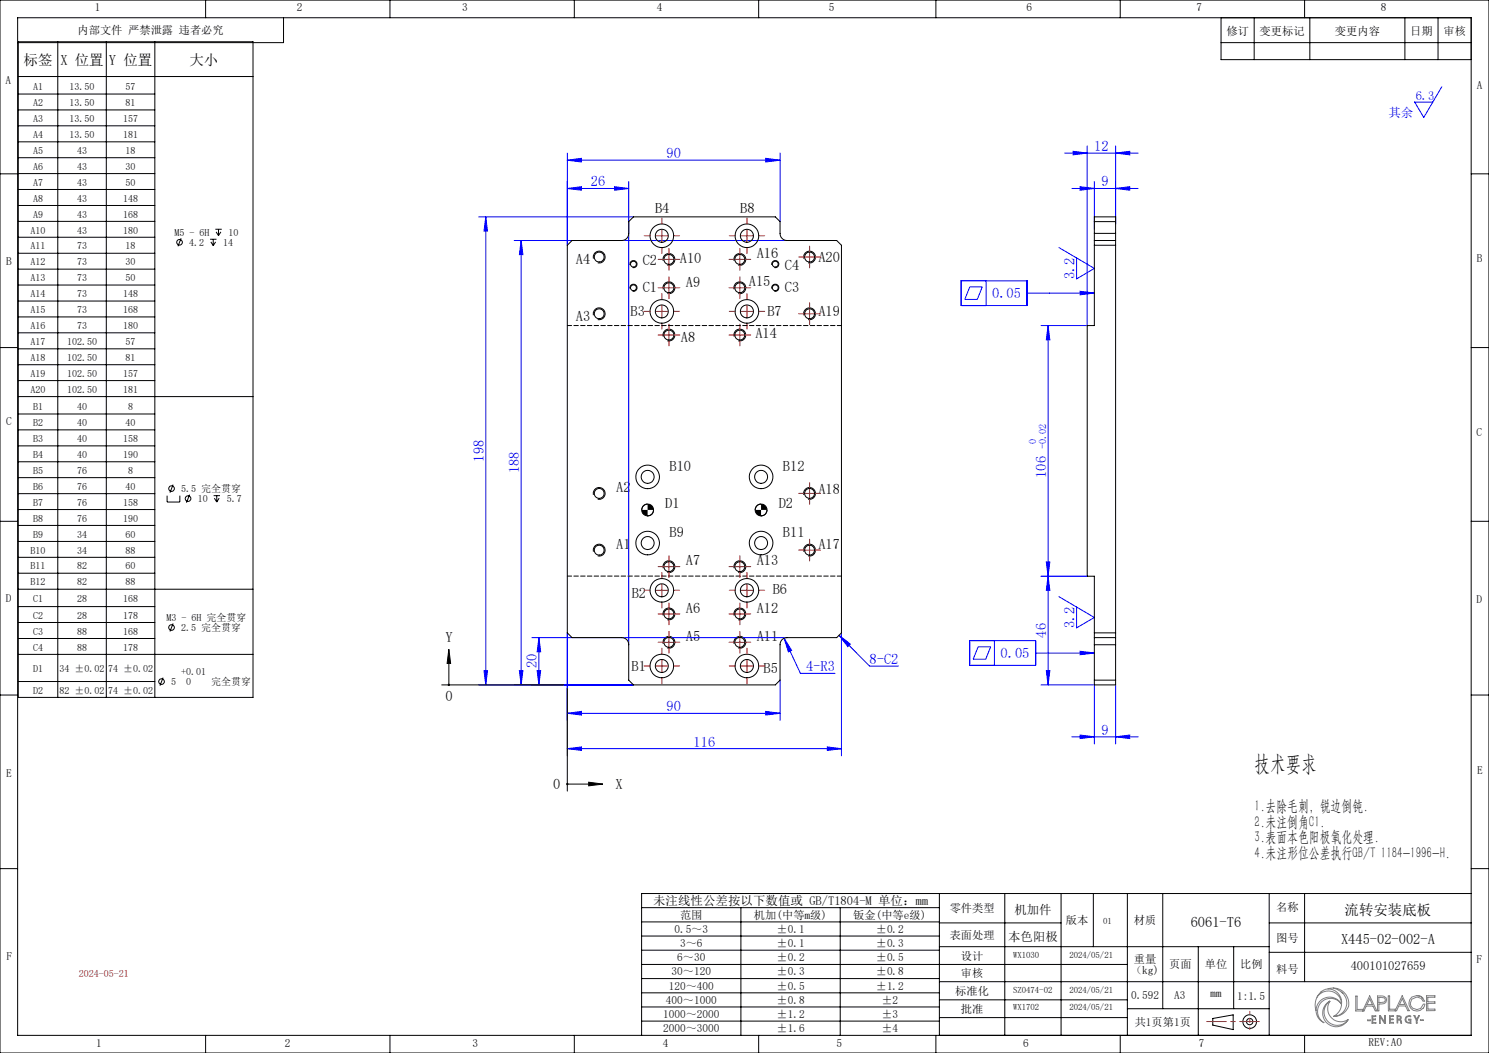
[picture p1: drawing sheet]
<svg xmlns="http://www.w3.org/2000/svg" width="420mm" height="297mm" viewBox="0 0 420 297" stroke-linecap="round" stroke-linejoin="round" font-family="sans-serif">
<g fill="none" stroke="#00f" stroke-width=".28">
<path d="M406.7 24.5l-5.1 8.6-2.6-4.3h5.1M160 45.2l4-.5v1zM160 53.2l4-.5v1zM160 43.2v26M160 45.2h60M160 53.2h17.3M173.4 52.7l3.9 .5-3.9 .5zM177.3 51.2v130.7M216 44.7l4 .5-4 .5zM220 43.2v19.3M300.3 43.2h20.7M302.3 53.2h18.7"/>
<path d="M302.7 42.7l4 .5-4 .5zM304.7 52.7l4 .5-4 .5zM306.7 41.2v50.6h-13M308.7 51.2v13.5M314.7 43.2l4-.5v1zM314.7 53.2l4-.5v1zM314.7 41.2v22M135 61.2h43.7M137 61.2l.5 4h-1zM137 61.2v132M145 67.8h77M147 67.8l.5 4h-1z"/>
<path d="M147 67.8v125.4M271.1 79.2h18.6v7h-18.6zM278.1 79.2v7M298.7 69.8l10 5.9-5 3v-6M273.5 80.9h3.6l-1.4 3.6h-3.6zM295.6 91.8v101.4M295.6 91.8l.5 4h-1zM304.7 82.2l4 .5-4 .4zM308.7 82.7h-19M295.1 158.5h1l-.5 4zM150 179.8h72M152 179.8l.5 4h-1z"/>
<path d="M152 179.8v13.4M160 178.5v34.7M236.7 179.2l3.2 2.5-.8 .7zM236.7 179.2l8.6 8.7h8.1M237.3 178.5v34.7M293.7 162.5h13M295.6 162.5l.5 4h-1zM298.7 168.3l10 5.9-5 2.9v-5.9M135 193.2h43.7M136.5 189.2h1l-.5 4zM146.5 189.2h1l-.5 4zM151.5 189.2h1l-.5 4z"/>
<path d="M220 191.8v11.4M221.2 180l2.1 3.4-.9 .5zM221.2 180l4.6 9.9h9.7M273.5 180.7h18.6v7h-18.6zM275.9 182.4h3.5l-1.4 3.5h-3.5zM280.5 180.7v7M292.1 184.2h16.6M293.7 193.2h15v16.6M295.1 189.2h1l-.5 4zM304.7 183.7l4 .5-4 .5zM314.7 193.2v16.6M160 211.2l4-.5v1z"/>
<path d="M160 201.2l4-.5v1zM160 211.2h77.3M160 201.2h60M216 200.7l4 .5-4 .5zM233.4 210.7l3.9 .5-3.9 .5zM302.3 207.8h18.7M304.7 207.3l4 .5-4 .5zM314.7 207.8l4-.5v1z"/>
</g>
<g fill="none" stroke="#000" stroke-width=".28">
<path d="M0 0h420v297h-420zM5 5h410v287h-410zM5.2 11.8h66.2v184.9h-66.2zM16.3 11.8v184.9M30 11.8v184.9M43.7 11.8v184.9M58 0v5M80 5v7h-75M110 0v5M162 0v5M214 0v5M264 0v5"/>
<path d="M316 0v5M344.4 5v11.8h70.6M344.4 12h70.6M353.8 5v11.8M368 0v5M369.5 5v11.8M396.3 5v11.8M405.6 5v11.8M5.2 26.5h38.5M5.2 31h38.5M5.2 35.5h38.5M5.2 21.6h66.2"/>
<path d="M0 49h5M5.2 40h38.5M5.2 44.5h38.5M5.2 49h38.5M5.2 53.4h38.5M5.2 58h38.5M415 49h5M5.2 62.4h38.5M5.2 66.9h38.5M5.2 71.4h38.5M5.2 75.9h38.5M51.1 67.2l-.9 2.3"/>
<path d="M59.3 67.5h1.8M59.5 68.2l.6 1.1M60.1 67.5v1.8M60.7 64.7h1.8M60.8 68.2l-.7 1.1M61 65.4l.6 1.1M61.6 64.7v1.8M62.3 65.4l-.7 1.1M167.4 73a1.67 1.67 0 0 1 1.4-2.2 1.67 1.67 0 0 1 1.9 1.8 1.67 1.67 0 0 1-2.1 1.5M177.7 74.8a.99 .99 0 0 1 .9-1.3 .99 .99 0 0 1 1.1 1.1 .99 .99 0 0 1-1.3 .9M187.1 73.6a1.67 1.67 0 0 1 1.5-2.1 1.67 1.67 0 0 1 1.8 1.9 1.67 1.67 0 0 1-2.2 1.4M207.1 73.6a1.67 1.67 0 0 1 1.5-2.1 1.67 1.67 0 0 1 1.8 1.9 1.67 1.67 0 0 1-2.2 1.4"/>
<path d="M217.7 74.8a1 1 0 0 1 .9-1.3 1 1 0 0 1 1.1 1.1 1 1 0 0 1-1.3 .9M226.7 73a1.67 1.67 0 0 1 1.5-2.2 1.67 1.67 0 0 1 1.8 1.8 1.67 1.67 0 0 1-2.1 1.5M0 98h5M5.2 80.4h38.5M5.2 84.9h38.5M5.2 89.4h38.5M5.2 93.9h38.5M5.2 98.4h38.5M167.4 88.9a1.66 1.66 0 0 1 1.5-2 1.66 1.66 0 0 1 1.8 1.8 1.66 1.66 0 0 1-2.1 1.4M177.7 81.4a.99 .99 0 0 1 .9-1.2 .99 .99 0 0 1 1.1 1.1 .99 .99 0 0 1-1.3 .8M187.1 94.9a1.67 1.67 0 0 1 1.5-2 1.67 1.67 0 0 1 1.8 1.8 1.67 1.67 0 0 1-2.2 1.4M187.1 81.6a1.67 1.67 0 0 1 1.5-2.1 1.67 1.67 0 0 1 1.8 1.9 1.67 1.67 0 0 1-2.2 1.4"/>
<path d="M207.1 94.9a1.67 1.67 0 0 1 1.5-2 1.67 1.67 0 0 1 1.8 1.8 1.67 1.67 0 0 1-2.2 1.4M207.1 81.6a1.67 1.67 0 0 1 1.5-2.1 1.67 1.67 0 0 1 1.8 1.9 1.67 1.67 0 0 1-2.2 1.4M217.7 81.4a1 1 0 0 1 .9-1.2 1 1 0 0 1 1.1 1 1 1 0 0 1-1.3 .9M226.7 88.9a1.66 1.66 0 0 1 1.5-2 1.66 1.66 0 0 1 1.8 1.8 1.66 1.66 0 0 1-2.1 1.4M415 98h5M5.2 102.9h38.5M5.2 107.3h38.5M5.2 111.9h66.2M5.2 116.8h38.5M5.2 121.2h38.5M5.2 125.8h38.5M5.2 130.2h38.5"/>
<path d="M5.2 134.7h38.5M5.2 139.2h38.5M47.1 139.8v1.8h3.6v-1.8M48.8 136.7l-.9 2.3M53.5 139.5l-.9 2.3M60.3 139.8h1.8M61.1 139.8v1.8M167.4 139.6a1.66 1.66 0 0 1 1.5-2.1 1.66 1.66 0 0 1 1.8 1.8 1.66 1.66 0 0 1-2.1 1.5M226.7 139.6a1.66 1.66 0 0 1 1.5-2.1 1.66 1.66 0 0 1 1.8 1.8 1.66 1.66 0 0 1-2.1 1.5M0 147h5M5.2 143.7h38.5M5.2 148.2h38.5"/>
<path d="M5.2 152.7h38.5M5.2 157.2h38.5M60.5 140.5l.6 1.1M61.8 140.5l-.7 1.1M167.4 155.6a1.67 1.67 0 0 1 1.4-2.1 1.67 1.67 0 0 1 1.9 1.8 1.67 1.67 0 0 1-2.1 1.5M182.7 142.2l-.9 .2-.4 .4-.4 1M184.4 143.8l-.5 1.2-1.2 .5M214.7 142.2l-.9 .2-.4 .4-.4 1M216.4 143.8l-.5 1.2-1.2 .5M226.7 155.6a1.67 1.67 0 0 1 1.5-2.1 1.67 1.67 0 0 1 1.8 1.8 1.67 1.67 0 0 1-2.1 1.5M415 147h5M5.2 161.7h38.5"/>
<path d="M5.2 166.2h66.2M5.2 171.1h38.5M5.2 175.6h38.5M48.8 175.9l-.9 2.2M187.1 173.6a1.67 1.67 0 0 1 1.5-2.1 1.67 1.67 0 0 1 1.8 1.9 1.67 1.67 0 0 1-2.2 1.4M187.1 160.3a1.67 1.67 0 0 1 1.5-2.1 1.67 1.67 0 0 1 1.8 1.8 1.67 1.67 0 0 1-2.2 1.5M207.1 173.6a1.67 1.67 0 0 1 1.5-2.1 1.67 1.67 0 0 1 1.8 1.9 1.67 1.67 0 0 1-2.2 1.4M207.1 160.3a1.67 1.67 0 0 1 1.5-2.1 1.67 1.67 0 0 1 1.8 1.8 1.67 1.67 0 0 1-2.2 1.5M0 196h5M5.2 180.1h38.5M5.2 184.6h66.2M5.2 192.2h38.5"/>
<path d="M46 191.1l-.9 2.3M124.6 193.2h34.4M126.6 183.1l.5 4h-1zM126.6 187.1v6.1M160 194.2v28.9M187.1 181.6a1.67 1.67 0 0 1 1.4-2.1 1.67 1.67 0 0 1 1.8 1.8 1.67 1.67 0 0 1-2.1 1.5M207.1 181.6a1.67 1.67 0 0 1 1.4-2.1 1.67 1.67 0 0 1 1.9 1.8 1.67 1.67 0 0 1-2.2 1.5M415 196h5M160 221.2h6.1M166.1 220.6l4 .6-4 .4zM0 245h5M181 256h84"/>
<path d="M209 256v36M237 256v36M265 252v40M283.4 252v40M299.3 252v40M308.4 252v15M318 252v40M328 252v32.5M358 252v40M368 252v24.9M415 252h-234v40M415 245h5"/>
<path d="M181 272h137M181 260h84M181 264h84M181 276h84M181 268h84M265 260.3h34.3M265 276.9h150M265 267h93M338 267v25M348 267v17.5M358 260.3h57M358 268.6h57"/>
<path d="M58 292v5M110 292v5M162 292v5M181 280h84M181 284h84M181 288h84M214 292v5M264 292v5M265 287h53M265 282h53M316 292v5M318 284.5h40"/>
<path d="M342.1 287.3l5.7-1.1v4.2l-5.7-1.3zM368 292v5"/>
<circle cx="50.6" cy="68.3" r=".8"/>
<circle cx="48.4" cy="137.8" r=".8"/>
<circle cx="53" cy="140.6" r=".8"/>
<circle cx="48.4" cy="177" r=".8"/>
<circle cx="45.6" cy="192.2" r=".8"/>
<circle cx="352.5" cy="288.1" r=".89"/>
<circle cx="352.5" cy="288.1" r="1.92"/>
</g>
<g fill="none" stroke="#808080" stroke-width=".28">
<path d="M372.9 279.6a5 5 0 0 0-1.7 5.5M374.5 278.9a4.3 4.3 0 0 1 4.6 1 4.3 4.3 0 0 1 1.1 4.5 4.4 4.4 0 0 1-4.1 2.3M374.5 278.9l-1.3 .4-.8 .7M374.5 278.9a3.8 3.8 0 0 1 3.9 4.3M376 278.7l1.7 .7 1.1 .8M378.4 279.8a3.8 3.8 0 0 1 1.3 4.2 3.8 3.8 0 0 1-3.6 2.7M371.4 281.3a3.7 3.7 0 0 1 4.3-1.7 3.7 3.7 0 0 1 2.7 3.7M375.2 282.3a3.8 3.8 0 0 0-1 6.1 3.8 3.8 0 0 0 6.1-.9M375.2 282.3a3.7 3.7 0 0 0 .4 4.8 3.7 3.7 0 0 0 4.7 .4M375.2 282.3a3.7 3.7 0 0 0-.7 5.8 3.7 3.7 0 0 0 5.8-.6M378.4 283.3a3.7 3.7 0 0 0-5.8-.5 3.7 3.7 0 0 0 .9 5.7l-1.2-.8-.5-.7-.6-1.9M378.4 283.3l-.2 .9-.5 1.1-1.6 1.4"/>
<path d="M378.4 283.3a3.8 3.8 0 0 0-4.3-1.9 3.8 3.8 0 0 0-2.9 3.7M384.4 285l2-4.1 1.9 4.2h-.4l-.6-1.3h-1.9l-.7 1.3h-2.3v-4.2h.4v3.8h1.6v.4M385.8 287.7h.7v.2h-.7zM386.4 281.7l.7 1.6h-1.5zM387 286.5h1.1v.2h-.9v.7h.8v.3h-.8v.7h.9v.2h-1.1zM388.5 280.9a2.79 2.79 0 0 1 2.5 .5l.1 .6a1.62 1.62 0 0 1-2.2 1.2v1.9h-.4zM388.9 281.3l1.5 .1a.67 .67 0 0 1 .4 .7 .67 .67 0 0 1-.4 .5l-1.5 .1zM389.3 286.8v1.8h-.2v-2.1h.3l1.2 1.8M389.3 286.8h.1M389.3 286.8l1.2 1.8h.3v-2.1h-.2v1.8M390.6 288.3h.1M391.6 280.9h.4v3.8h1.6v.4h-2z"/>
<path d="M391.9 286.5h1.1v.2h-.9v.7h.8v.2h-.8v.8h.9v.2h-1.1zM394.1 288.6v-2.1h.6l.4 .2 .2 .4-.4 .5 .4 .3 .1 .7h-.3l-.1-.7-.4-.2h-.3v.9M394.3 286.7l.6 .1v.5l-.6 .2zM395 288.1h.1M395.5 280.9l-1.9 4M395.5 280.9h.1M395.5 280.9l2 4.2h-.4l-.6-1.4h-2l-.6 1.4h-.4M395.5 281.7l.8 1.6h-1.5zM396.7 286.7l.7-.2 .5 .1v.2l-.6-.1-.6 .3-.2 .5 .3 .7 .5 .2 .5-.1v-.6h-.5v-.2h.7v1.2l-.2-.2-.5 .1-.8-.4-.2-.7zM398.8 286.5h.3l.5 1 .6-1h.2l-.7 1.3v.8h-.2v-.8zM399.6 287.5h.1M399.7 280.8l1.1 .2 .7 .6"/>
<path d="M399.7 280.8l-1.5 .4a2.26 2.26 0 0 0-.1 3.4 2.26 2.26 0 0 0 3.4-.3M399.7 280.8l1.2 .3 1 1.3h-.5l-.6-.8-1.1-.4-1.5 .6-.4 1.2 .2 .8 .5 .6 1.2 .4M400.6 287.7h.8v.1h-.8zM401.4 284.4l.5-1.2h-.4l-.8 1.2-1.1 .4M402.4 280.8h2.3v.5h-2v1.3h2v.4h-2l.1 1.6h1.9v.4l-2.3 .1z"/>
</g>
<path d="M340.4 288.1h14.8" fill="none" stroke="#f00" stroke-width=".28" stroke-dasharray="30.5 1.3 1.3 1.3" stroke-dashoffset="25"/>
<path d="M352.5 285.2v5.2" fill="none" stroke="#f00" stroke-width=".28" stroke-dasharray="30.5 1.3 1.3 1.3" stroke-dashoffset="29.8"/>
<g fill="none" stroke="#f00" stroke-width=".28" stroke-dasharray="30.5 1.3 1.3 1.3">
<path d="M183.4 66.5h-1.7M186.7 63.2v-1.7M186.7 69.8v1.7M187 73.2h-1.4M188.7 79.5v-1.4M188.7 71.5v-1.4M188.7 74.8v1.4M190 66.5h1.7M190.4 73.2h1.4M207 73.2h-1.4M207.4 66.5h-1.7M208.7 79.5v-1.4"/>
<path d="M208.7 71.5v-1.4M208.7 74.8v1.4M210.4 73.2h1.4M210.7 63.2v-1.7M210.7 69.8v1.7M214 66.5h1.7M226.7 72.5h-1.4M228.4 70.8v-1.4M228.4 74.2v1.4M230 72.5h1.4M183.4 87.8h-1.7M186.7 84.5v-1.7"/>
<path d="M186.7 91.2v1.6M187 94.5h-1.4M187 81.2h-1.4M188.7 92.8v-1.4M188.7 96.2v1.4M188.7 82.8v1.4M190 87.8h1.7M190.4 94.5h1.4M190.4 81.2h1.4M207 94.5h-1.4M207 81.2h-1.4M207.4 87.8h-1.7"/>
<path d="M208.7 92.8v-1.4M208.7 96.2v1.4M208.7 82.8v1.4M210.4 94.5h1.4M210.4 81.2h1.4M210.7 84.5v-1.7M210.7 91.2v1.6M214 87.8h1.7M226.7 88.5h-1.4M228.4 86.8v-1.4M228.4 90.2v1.4M230 88.5h1.4"/>
<path d="M226.7 139.2h-1.4M228.4 137.5v-1.4M230 139.2h1.4M187 159.8h-1.4M188.7 158.2v-1.4M190.4 159.8h1.4M207 159.8h-1.4M208.7 158.2v-1.4M210.4 159.8h1.4M226.7 155.2h-1.4M228.4 153.5v-1.4M228.4 156.8v1.4"/>
<path d="M228.4 140.8v1.4M230 155.2h1.4M183.4 166.5h-1.7M186.7 163.2v-1.7M186.7 169.8v1.7M187 173.2h-1.4M188.7 179.5v-1.4M188.7 171.5v-1.4M188.7 174.8v1.4M188.7 161.5v1.4M190 166.5h1.7M190.4 173.2h1.4"/>
<path d="M207 173.2h-1.4M207.4 166.5h-1.7M208.7 179.5v-1.4M208.7 171.5v-1.4M208.7 174.8v1.4M208.7 161.5v1.4M210.4 173.2h1.4M210.7 163.2v-1.7M210.7 169.8v1.7M214 166.5h1.7M183.4 187.8h-1.7M186.7 184.5v-1.7"/>
<path d="M186.7 191.2v1.6M187 181.2h-1.4M188.7 182.8v1.4M190 187.8h1.7M190.4 181.2h1.4M207 181.2h-1.4M207.4 187.8h-1.7M208.7 182.8v1.4M210.4 181.2h1.4M210.7 184.5v-1.7M210.7 191.2v1.6M214 187.8h1.7"/>
</g>
<g fill="none" stroke="#f00" stroke-width=".28">
<path d="M185 66.5h3.3M186.7 64.8v3.4M187 73.2h3.4M188.7 71.5v3.3M188.7 79.5v3.3M207 73.2h3.4M208.7 71.5v3.3M208.7 79.5v3.3M209 66.5h3.3M210.7 64.8v3.4M226.7 72.5h3.3M228.4 70.8v3.4"/>
<path d="M185 87.8h3.3M186.7 86.2v3.3M187 94.5h3.4M187 81.2h3.4M188.7 92.8v3.4M207 94.5h3.4M207 81.2h3.4M208.7 92.8v3.4M209 87.8h3.3M210.7 86.2v3.3M226.7 88.5h3.3M228.4 86.9v3.3"/>
<path d="M226.7 139.2h3.3M228.4 137.5v3.3M187 159.8h3.4M188.7 158.2v3.3M207 159.8h3.4M208.7 158.2v3.3M226.7 155.2h3.3M228.4 153.5v3.3M185 166.5h3.3M186.7 164.8v3.4M187 173.2h3.4M188.7 171.5v3.3"/>
<path d="M188.7 179.5v3.3M207 173.2h3.4M208.7 171.5v3.3M208.7 179.5v3.3M209 166.5h3.3M210.7 164.8v3.4M185 187.9h3.3M186.7 186.2v3.3M187 181.2h3.4M207 181.2h3.4M209 187.9h3.3M210.7 186.2v3.3"/>
</g>
<g fill="#00f">
<path d="M216 44.7l4 .5-4 .5zM160 45.2l4-.5v1zM173.4 52.7l3.9 .5-3.9 .5zM160 53.2l4-.5v1zM233.4 210.7l3.9 .5-3.9 .5zM160 211.2l4-.5v1zM314.7 207.8l4-.5v1zM304.7 207.3l4 .5-4 .5z"/>
<path d="M160 201.2l4-.5v1zM216 200.7l4 .5-4 .5zM236.7 179.2l3.2 2.5-.8 .7zM221.2 180l1.2 3.9 .9-.5z"/>
<path d="M151.5 189.2h1l-.5 4zM152 179.8l.5 4h-1zM146.5 189.2h1l-.5 4zM147 67.8l.5 4h-1zM136.5 189.2h1l-.5 4zM137 61.2l.5 4h-1zM295.1 189.2h1l-.5 4zM295.6 162.5l.5 4h-1z"/>
<path d="M295.6 91.8l.5 4h-1zM295.1 158.5h1l-.5 4z"/>
<path d="M302.7 42.7l4 .5-4 .5zM314.7 43.2l4-.5v1zM304.7 52.7l4 .5-4 .5zM314.7 53.2l4-.5v1z"/>
</g>
<path d="M181 143.8l.4 1.1 .6 .4 .7 .2v-1.7zM182.7 142.2v1.6h1.7l-.2-.7-.5-.6zM213 143.8l.4 1.1 .6 .4 .7 .2v-1.7zM214.7 142.2v1.6h1.7l-.2-.7-.5-.6zM166.1 220.6l4 .6-4 .4zM126.6 183.1l.5 4h-1zM159.8 220.9l-.1 .3h.3h-.3a.34 .34 0 0 0 .4 .3 .34 .34 0 0 0 .2-.5 .34 .34 0 0 0-.5-.1zM126.4 192.9l-.1 .3h.3h-.3a.34 .34 0 0 0 .4 .3 .34 .34 0 0 0 .2-.5 .34 .34 0 0 0-.5-.1z" fill="#000"/>
<path d="M304.7 183.7l4 .5-4 .5zM304.7 82.2l4 .5-4 .4z" fill="#00f"/>
<g fill="none" stroke="#000" stroke-width=".28">
<path d="M161.4 67.8h13.9a1.99 1.99 0 0 0 2-2v-3.3l1.4-1.3h40l1.3 1.3v3.3a1.99 1.99 0 0 0 2 2h14l1.3 1.4v109.3l-1.3 1.3h-14a1.93 1.93 0 0 0-2 2.1v9.9l-1.3 1.4h-40l-1.4-1.4v-9.9a1.93 1.93 0 0 0-2-2.1h-13.9l-1.4-1.3v-109.3zM308.7 65.8v2M308.7 67.8h6M308.7 65.8v-4.6h6v4.6M308.7 67.8v24h-2v70.7h2v17.3M308.7 69.2h6M308.7 65.8h6M308.7 62.5h6M314.7 65.8v2M314.7 67.8v112M308.7 179.8v2.1M308.7 179.8h6"/>
<path d="M308.7 178.5h6M314.7 179.8v2.1M308.7 181.9v11.3h6v-11.3M308.7 181.9h6M308.7 191.8h6"/>
<circle cx="169" cy="72.5" r="1.4"/>
<circle cx="178.7" cy="74.5" r=".84"/>
<circle cx="186.7" cy="66.5" r="1.82"/>
<circle cx="186.7" cy="66.5" r="3.3"/>
<circle cx="188.7" cy="73.2" r="1.4"/>
<circle cx="208.7" cy="73.2" r="1.4"/>
<circle cx="210.7" cy="66.5" r="1.84"/>
<circle cx="210.7" cy="66.5" r="3.3"/>
<circle cx="218.7" cy="74.5" r=".84"/>
<circle cx="228.4" cy="72.5" r="1.4"/>
<circle cx="169" cy="88.5" r="1.41"/>
<circle cx="178.7" cy="81.2" r=".84"/>
<circle cx="186.7" cy="87.8" r="1.83"/>
<circle cx="186.7" cy="87.8" r="3.3"/>
<circle cx="188.7" cy="94.5" r="1.41"/>
<circle cx="188.7" cy="81.2" r="1.4"/>
<circle cx="208.7" cy="94.5" r="1.41"/>
<circle cx="208.7" cy="81.2" r="1.4"/>
<circle cx="210.7" cy="87.8" r="3.3"/>
<circle cx="210.7" cy="87.8" r="1.84"/>
<circle cx="218.7" cy="81.2" r=".84"/>
<circle cx="228.4" cy="88.5" r="1.41"/>
<circle cx="169" cy="139.2" r="1.4"/>
<circle cx="182.7" cy="134.5" r="3.3"/>
<circle cx="182.7" cy="134.5" r="1.84"/>
<circle cx="214.7" cy="134.5" r="3.3"/>
<circle cx="214.7" cy="134.5" r="1.84"/>
<circle cx="228.4" cy="139.2" r="1.4"/>
<circle cx="169" cy="155.2" r="1.39"/>
<circle cx="182.7" cy="153.2" r="3.3"/>
<circle cx="182.7" cy="143.8" r="1.67"/>
<circle cx="182.7" cy="153.2" r="1.83"/>
<circle cx="188.7" cy="159.8" r="1.41"/>
<circle cx="208.7" cy="159.8" r="1.41"/>
<circle cx="214.7" cy="143.8" r="1.67"/>
<circle cx="214.7" cy="153.2" r="1.83"/>
<circle cx="214.7" cy="153.2" r="3.3"/>
<circle cx="228.3" cy="155.2" r="1.39"/>
<circle cx="186.7" cy="166.5" r="1.84"/>
<circle cx="186.7" cy="166.5" r="3.3"/>
<circle cx="188.7" cy="173.2" r="1.41"/>
<circle cx="208.7" cy="173.2" r="1.41"/>
<circle cx="210.7" cy="166.5" r="1.85"/>
<circle cx="210.7" cy="166.5" r="3.3"/>
<circle cx="186.7" cy="187.8" r="1.84"/>
<circle cx="186.7" cy="187.8" r="3.3"/>
<circle cx="188.7" cy="181.2" r="1.39"/>
<circle cx="208.7" cy="181.2" r="1.39"/>
<circle cx="210.7" cy="187.8" r="3.3"/>
<circle cx="210.7" cy="187.8" r="1.85"/>
</g>
<path d="M160 91.8h77.4M237.4 162.5h-77.4" fill="none" stroke="#000" stroke-width=".28" stroke-dasharray="1.3 .6" stroke-dashoffset=".1"/>
<text font-size="6.3" x="353.9" y="217.5">技术要求</text>
<g font-size="4.4">
<text x="353.9" y="228.6">1.去除毛刺，锐边倒钝.</text>
<text x="353.9" y="233.1">2.未注倒角C1.</text>
<text x="353.9" y="237.6">3.表面本色阳极氧化处理.</text>
<text x="353.9" y="242.1">4.未注形位公差执行GB/T 1184-1996-H.</text>
</g>
<g font-size="4.1">
<text x="6.7" y="18.3">标签</text>
<text x="17" y="18.3">X 位置</text>
<text x="30.7" y="18.3">Y 位置</text>
<text x="53.5" y="18.3">大小</text>
<text x="184.8" y="60">B4</text>
<text x="208.8" y="60">B8</text>
<text x="162.4" y="74.5">A4</text>
<text x="181.3" y="74.7">C2</text>
<text x="191.8" y="74.3">A10</text>
<text x="213.5" y="72.8">A16</text>
<text x="221.4" y="76.1">C4</text>
<text x="230.8" y="73.8">A20</text>
<text x="181.3" y="82.4">C1</text>
<text x="193.5" y="80.8">A9</text>
<text x="211.2" y="80.7">A15</text>
<text x="221.4" y="82.4">C3</text>
<text x="177.8" y="89.1">B3</text>
<text x="216.5" y="89.1">B7</text>
<text x="230.8" y="89.1">A19</text>
<text x="162.4" y="90.5">A3</text>
<text x="213.1" y="95.5">A14</text>
<text x="192.1" y="96.4">A8</text>
<text x="188.8" y="132.8">B10</text>
<text x="220.8" y="132.8">B12</text>
<text x="173.8" y="138.8">A2</text>
<text x="187.7" y="143.3">D1</text>
<text x="219.7" y="143.3">D2</text>
<text x="230.8" y="139.2">A18</text>
<text x="173.8" y="154.8">A1</text>
<text x="188.8" y="151.4">B9</text>
<text x="220.8" y="151.4">B11</text>
<text x="230.8" y="154.8">A17</text>
<text x="193.5" y="159.5">A7</text>
<text x="213.5" y="159.5">A13</text>
<text x="218" y="167.4">B6</text>
<text x="178.2" y="168.7">B2</text>
<text x="193.5" y="172.8">A6</text>
<text x="213.5" y="172.8">A12</text>
<text x="125.6" y="181.1">Y</text>
<text x="193.5" y="180.8">A5</text>
<text x="213.5" y="180.8">A11</text>
<text x="178.2" y="189.4">B1</text>
<text x="215.4" y="189.9">B5</text>
<text x="125.6" y="197.6">0</text>
<text x="156" y="222.6">0</text>
<text x="173.6" y="222.6">X</text>
<text x="335.9" y="261.4">6061-T6</text>
<text x="379.3" y="258.1">流转安装底板</text>
<text x="378.3" y="266.4">X445-02-002-A</text>
</g>
<g font-size="4.1" fill="#00f">
<text x="188" y="44.6">90</text>
<text x="308.7" y="42.6">12</text>
<text x="166.7" y="52.6">26</text>
<text x="310.7" y="52.6">9</text>
<text x="303.1" y="78.8" transform="rotate(-90 303.1 78.8)">3.2</text>
<text x="279.9" y="84.1">0.05</text>
<text x="136.5" y="130.2" transform="rotate(-90 136.5 130.2)">198</text>
<text x="146.5" y="133.5" transform="rotate(-90 146.5 133.5)">188</text>
<text x="295.1" y="134.8" transform="rotate(-90 295.1 134.8)">106</text>
<text x="295.1" y="179.9" transform="rotate(-90 295.1 179.9)">46</text>
<text x="303.1" y="177.3" transform="rotate(-90 303.1 177.3)">3.2</text>
<text x="282.2" y="185.6">0.05</text>
<text x="151.5" y="188.5" transform="rotate(-90 151.5 188.5)">20</text>
<text x="227.4" y="189.4">4-R3</text>
<text x="245.3" y="187.3">8-C2</text>
<text x="188" y="200.6">90</text>
<text x="310.7" y="207.2">9</text>
<text x="195.6" y="210.6">116</text>
</g>
<g font-size="3.5" fill="#00f">
<text x="399.3" y="28.3">6.3</text>
<text x="391.6" y="33.1">其余</text>
</g>
<g font-size="3.5">
<text x="184.2" y="255.3">未注线性公差按以下数值或 GB/T1804-M 单位：mm</text>
<text x="286.1" y="257.9">机加件</text>
<text x="284.4" y="265.4">本色阳极</text>
<text x="381" y="273.6">400101027659</text>
</g>
<g font-size="3.2">
<text x="26.7" y="3.1">1</text>
<text x="83.8" y="3.1">2</text>
<text x="130.4" y="3.1">3</text>
<text x="185.2" y="3.1">4</text>
<text x="233.8" y="3.2">5</text>
<text x="289.6" y="3">6</text>
<text x="337.5" y="3">7</text>
<text x="389.5" y="3.1">8</text>
<text x="21.9" y="9.7">内部文件 严禁泄露 违者必究</text>
<text x="345.9" y="9.8">修订</text>
<text x="355.3" y="9.8">变更标记</text>
<text x="376.5" y="9.8">变更内容</text>
<text x="397.8" y="9.8">日期</text>
<text x="407.2" y="9.8">审核</text>
<text x="1.6" y="23.8">A</text>
<text x="416.6" y="25.1">A</text>
<text x="1.7" y="74.9">B</text>
<text x="416.5" y="73.8">B</text>
<text x="1.7" y="119.8">C</text>
<text x="416.5" y="123.1">C</text>
<text x="1.6" y="169.8">D</text>
<text x="416.5" y="170">D</text>
<text x="1.7" y="219.1">E</text>
<text x="416.6" y="218.3">E</text>
<text x="267.9" y="257.3">零件类型</text>
<text x="360" y="257">名称</text>
<text x="190.2" y="263.1">0.5～3</text>
<text x="191.8" y="259.1">范围</text>
<text x="212.7" y="259.1">机加(中等m级)</text>
<text x="219" y="263.1">±0.1</text>
<text x="240.7" y="259.1">钣金(中等e级)</text>
<text x="247" y="263.1">±0.2</text>
<text x="300.7" y="260.6">版本</text>
<text x="319.8" y="260.6">材质</text>
<text x="191.8" y="267.1">3～6</text>
<text x="219" y="267.1">±0.1</text>
<text x="247" y="267.1">±0.3</text>
<text x="267.9" y="264.8">表面处理</text>
<text x="360" y="265.6">图号</text>
<text x="1.8" y="270.8">F</text>
<text x="189.4" y="275.1">30～120</text>
<text x="191" y="271.1">6～30</text>
<text x="219" y="275.1">±0.3</text>
<text x="219" y="271.1">±0.2</text>
<text x="247" y="275.1">±0.8</text>
<text x="247" y="271.1">±0.5</text>
<text x="271" y="275.6">审核</text>
<text x="271" y="270.6">设计</text>
<text x="319" y="274.7">（kg)</text>
<text x="319.8" y="271.5">重量</text>
<text x="329.8" y="273.1">页面</text>
<text x="339.8" y="273.1">单位</text>
<text x="349.8" y="273.1">比例</text>
<text x="360" y="274.5">料号</text>
<text x="416.5" y="271.6">F</text>
<text x="188.6" y="279.1">120～400</text>
<text x="219" y="279.1">±0.5</text>
<text x="247" y="279.1">±1.2</text>
<text x="269.5" y="280.6">标准化</text>
<text x="319" y="281.9">0.592</text>
<text x="331.2" y="281.9">A3</text>
<text x="341.3" y="281.3">mm</text>
<text x="348.9" y="281.9">1:1.5</text>
<text x="187.1" y="287.1">1000～2000</text>
<text x="187.9" y="283.1">400～1000</text>
<text x="219" y="287.1">±1.2</text>
<text x="219" y="283.1">±0.8</text>
<text x="248.6" y="287.1">±3</text>
<text x="248.6" y="283.1">±2</text>
<text x="271" y="285.6">批准</text>
<text x="187.1" y="291.1">2000～3000</text>
<text x="219" y="291.1">±1.6</text>
<text x="248.6" y="291.1">±4</text>
<text x="320.1" y="289.4">共1页第1页</text>
<text x="27.1" y="295.2">1</text>
<text x="80.4" y="295.2">2</text>
<text x="133.2" y="295.2">3</text>
<text x="187" y="295.2">4</text>
<text x="235.9" y="295.2">5</text>
<text x="288.6" y="295.2">6</text>
<text x="338.2" y="295.2">7</text>
<text x="386" y="294.9">REV:A0</text>
</g>
<g font-size="2.9" fill="#00f">
<text x="292.2" y="125.2" transform="rotate(-90 292.2 125.2)">0</text>
<text x="295.1" y="126.6" transform="rotate(-90 295.1 126.6)">-0.02</text>
</g>
<g font-size="2.8">
<text x="9.3" y="29.9">A2</text>
<text x="9.3" y="25.2">A1</text>
<text x="19.6" y="29.9">13.50</text>
<text x="19.6" y="25.2">13.50</text>
<text x="35.4" y="29.9">81</text>
<text x="35.4" y="25.2">57</text>
<text x="9.3" y="34.4">A3</text>
<text x="19.6" y="34.4">13.50</text>
<text x="34.7" y="34.4">157</text>
<text x="9.3" y="38.9">A4</text>
<text x="19.6" y="38.9">13.50</text>
<text x="34.7" y="38.9">181</text>
<text x="9.3" y="43.4">A5</text>
<text x="9.3" y="47.9">A6</text>
<text x="21.7" y="43.4">43</text>
<text x="21.7" y="47.9">43</text>
<text x="35.4" y="43.4">18</text>
<text x="35.4" y="47.9">30</text>
<text x="9.3" y="52.4">A7</text>
<text x="21.7" y="52.4">43</text>
<text x="35.4" y="52.4">50</text>
<text x="9.3" y="56.9">A8</text>
<text x="21.7" y="56.9">43</text>
<text x="34.7" y="56.9">148</text>
<text x="8.6" y="65.9">A10</text>
<text x="9.3" y="61.4">A9</text>
<text x="21.7" y="61.4">43</text>
<text x="21.7" y="65.9">43</text>
<text x="34.7" y="61.4">168</text>
<text x="34.7" y="65.9">180</text>
<text x="8.6" y="70.4">A11</text>
<text x="21.7" y="70.4">73</text>
<text x="35.4" y="70.4">18</text>
<text x="49.2" y="66.5">M5 - 6H</text>
<text x="53.4" y="69.3">4.2</text>
<text x="63" y="69.3">14</text>
<text x="64.5" y="66.5">10</text>
<text x="8.6" y="74.9">A12</text>
<text x="21.7" y="74.9">73</text>
<text x="35.4" y="74.9">30</text>
<text x="8.6" y="79.3">A13</text>
<text x="8.6" y="83.8">A14</text>
<text x="21.7" y="79.3">73</text>
<text x="21.7" y="83.8">73</text>
<text x="34.7" y="83.8">148</text>
<text x="35.4" y="79.3">50</text>
<text x="8.6" y="88.3">A15</text>
<text x="21.7" y="88.3">73</text>
<text x="34.7" y="88.3">168</text>
<text x="8.6" y="92.8">A16</text>
<text x="21.7" y="92.8">73</text>
<text x="34.7" y="92.8">180</text>
<text x="8.6" y="97.3">A17</text>
<text x="8.6" y="101.8">A18</text>
<text x="18.9" y="97.3">102.50</text>
<text x="18.9" y="101.8">102.50</text>
<text x="35.4" y="97.3">57</text>
<text x="35.4" y="101.8">81</text>
<text x="8.6" y="106.3">A19</text>
<text x="18.9" y="106.3">102.50</text>
<text x="34.7" y="106.3">157</text>
<text x="8.6" y="110.8">A20</text>
<text x="18.9" y="110.8">102.50</text>
<text x="34.7" y="110.8">181</text>
<text x="9.3" y="115.5">B1</text>
<text x="21.7" y="115.5">40</text>
<text x="36.1" y="115.5">8</text>
<text x="9.3" y="120.2">B2</text>
<text x="9.3" y="124.7">B3</text>
<text x="21.7" y="120.2">40</text>
<text x="21.7" y="124.7">40</text>
<text x="34.7" y="124.7">158</text>
<text x="35.4" y="120.2">40</text>
<text x="9.3" y="129.2">B4</text>
<text x="21.7" y="129.2">40</text>
<text x="34.7" y="129.2">190</text>
<text x="9.3" y="133.7">B5</text>
<text x="21.7" y="133.7">76</text>
<text x="36.1" y="133.7">8</text>
<text x="9.3" y="138.2">B6</text>
<text x="9.3" y="142.7">B7</text>
<text x="21.7" y="138.2">76</text>
<text x="21.7" y="142.7">76</text>
<text x="34.7" y="142.7">158</text>
<text x="35.4" y="138.2">40</text>
<text x="51.1" y="138.8">5.5 完全贯穿</text>
<text x="55.8" y="141.6">10</text>
<text x="64" y="141.6">5.7</text>
<text x="9.3" y="147.1">B8</text>
<text x="21.7" y="147.1">76</text>
<text x="34.7" y="147.1">190</text>
<text x="9.3" y="151.6">B9</text>
<text x="21.7" y="151.6">34</text>
<text x="35.4" y="151.6">60</text>
<text x="8.6" y="156.1">B10</text>
<text x="8.6" y="160.6">B11</text>
<text x="21.7" y="156.1">34</text>
<text x="21.7" y="160.6">82</text>
<text x="35.4" y="156.1">88</text>
<text x="35.4" y="160.6">60</text>
<text x="8.6" y="165.1">B12</text>
<text x="21.7" y="165.1">82</text>
<text x="35.4" y="165.1">88</text>
<text x="9.3" y="169.8">C1</text>
<text x="21.7" y="169.8">28</text>
<text x="34.7" y="169.8">168</text>
<text x="9.3" y="174.5">C2</text>
<text x="9.3" y="179">C3</text>
<text x="21.7" y="174.5">28</text>
<text x="21.7" y="179">88</text>
<text x="34.7" y="174.5">178</text>
<text x="34.7" y="179">168</text>
<text x="47" y="175.2">M3 - 6H 完全贯穿</text>
<text x="51.1" y="178">2.5 完全贯穿</text>
<text x="9.3" y="183.5">C4</text>
<text x="21.7" y="183.5">88</text>
<text x="34.7" y="183.5">178</text>
<text x="9.3" y="189.6">D1</text>
<text x="16.8" y="189.6">34 ±0.02</text>
<text x="30.5" y="189.6">74 ±0.02</text>
<text x="51.1" y="190.4">+0.01</text>
<text x="9.3" y="195.6">D2</text>
<text x="16.8" y="195.6">82 ±0.02</text>
<text x="30.5" y="195.6">74 ±0.02</text>
<text x="48.3" y="193.2">5</text>
<text x="52.5" y="193.2">0</text>
<text x="59.6" y="193.2">完全贯穿</text>
</g>
<text font-size="2.8" fill="#8b0000" x="22.2" y="275.4">2024-05-21</text>
<g font-size="2.5">
<text x="311.1" y="260.7">01</text>
<text x="285.8" y="270.2">WX1030</text>
<text x="301.6" y="270.2">2024/05/21</text>
<text x="285.8" y="280.1">SZ0474-02</text>
<text x="301.6" y="280.1">2024/05/21</text>
<text x="285.8" y="285">WX1702</text>
<text x="301.6" y="285">2024/05/21</text>
</g>
</svg>
